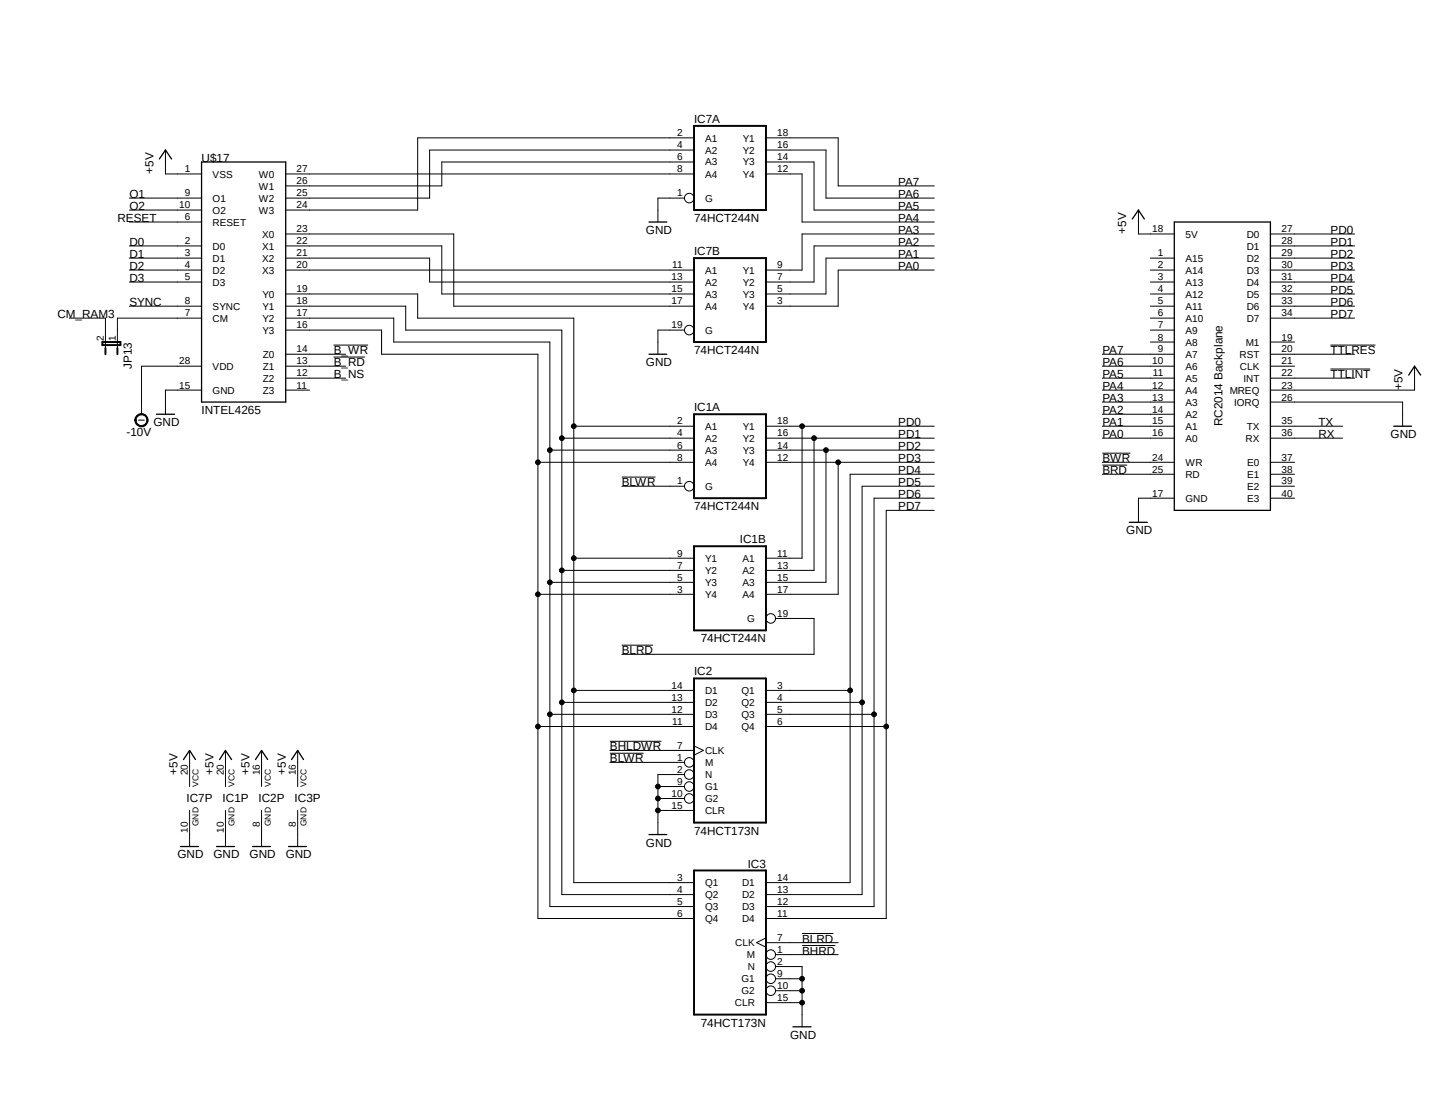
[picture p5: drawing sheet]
<svg xmlns="http://www.w3.org/2000/svg" width="279mm" height="216mm" viewBox="0 0 279 216" stroke-linecap="round" stroke-linejoin="round" font-family="sans-serif">
<path d="M10.6 21.5l266.6 181.3M277.2 21.5l-266.6 181.3" fill="none" stroke="#fff" stroke-width=".19"/>
<g fill="none" stroke="#000" stroke-width=".19">
<path d="M25.2 38.6h14M32.2 29.2v4.7h7M55.6 33.9h79.5M133.3 38.6h-5.2v4.6M135.1 29.2h-51.4v9.4h-28.1M135.1 26.8h-53.8v14.1h-25.7M135.1 31.5h-49.1v4.7h-30.4M149.1 33.9h7.1v9.3h25.7M149.1 29.2h11.7v9.4h21.1M149.1 31.5h9.4v9.4h23.4M149.1 26.8h14.1v9.4h18.7M25.2 50.2h14"/>
<path d="M25.2 52.6h14M25.2 54.9h14M25.2 59.6h14M25.2 47.9h14M25.2 40.9h14M25.2 43.2h14M55.6 50.2h28.1v4.7h51.4M55.6 52.6h79.5M55.6 57.2h25.7v4.7h30.4v109.9h23.4M55.6 47.9h30.4v9.3h49.1M55.6 59.6h23.4v4.7h30.4v109.9h25.7M55.6 45.6h32.7v14h46.8"/>
<path d="M181.9 50.2h-21.1v7h-11.7M181.9 45.6h-25.7v7h-7.1M181.9 52.6h-18.7v7h-14.1M181.9 47.9h-23.4v7h-9.4M221.7 40.9v4.7h6.9M224 50.2h4.6M224 52.6h4.6M224 54.9h4.6M224 57.2h4.6M224 59.6h4.6M247.4 50.2h16.3M247.4 52.6h16.3"/>
<path d="M247.4 54.9h16.3M247.4 57.2h16.3M247.4 59.6h16.3M247.4 45.6h16.3M247.4 47.9h16.3M13.5 61.9h7v5.9M39.2 61.9h-16.3v5.9M39.2 71.3h-11.6v9.3M39.2 75.9h-7v4.7M55.6 61.9h21.1v4.7h30.4v109.9h28M55.6 64.3h18.7v4.7h30.4v109.8h30.4M55.6 69h11.7"/>
<path d="M55.6 71.3h11.7M55.6 73.6h11.7M55.6 75.9h4.7M64.9 67.2h6.8M64.9 69.5h6.1M133.3 64.3h-5.2v4.7M214.6 69h14M214.6 71.3h14M214.6 73.6h14M214.6 75.9h14M214.6 78.3h14M224 61.9h4.6"/>
<path d="M224 64.3h4.6M224 66.6h4.6M247.4 61.9h16.3M247.4 66.6h4.7M247.4 69h16.3M247.4 71.3h4.7M247.4 73.6h16.3M247.4 78.3h25.7v4.7M259 67.2h8.8M259 71.8h7.8M275.4 71.3v4.6h-28M26.6 80.9a1.3 1.3 0 0 1 2.1 .2 1.3 1.3 0 0 1-.8 2 1.3 1.3 0 0 1-1.7-1.3h.3a1.05 1.05 0 0 1 1.5-.9 1.05 1.05 0 0 1 .2 1.8 1.05 1.05 0 0 1-1.7-.5v-.4h-.3z"/>
<path d="M27 81.8h1.1M104.7 90h30.4M107.1 87.6h28M109.4 85.3h25.7M111.7 83h23.4M121.1 92.9h6.5M121.1 94.7h12.2M149.1 83h32.8M149.1 85.3h32.8M149.1 90h32.8M149.1 87.6h32.8M156.2 83v25.7h-7.1"/>
<path d="M158.5 85.3v25.7h-9.4M160.8 87.6v25.8h-11.7M163.2 90v25.7h-14.1M181.9 97h-11.7v79.5h-21.1M181.9 92.3h-16.4v79.5h-16.4M181.9 94.7h-14v79.5h-18.8M181.9 99.4h-9.3v79.4h-23.5M214.6 88.2h5.5M214.6 90.6h4.9M214.6 80.6h14M214.6 83h14M214.6 85.3h14"/>
<path d="M214.6 90h14M214.6 92.3h14M228.6 97h-6.9v4.7M247.4 83h14M247.4 85.3h14M247.4 97h4.7M247.4 90h4.7M247.4 92.3h4.7M247.4 94.7h4.7M104.7 115.7h30.4M107.1 113.4h28M109.4 111h25.7"/>
<path d="M111.7 108.7h23.4M107.1 139.1h28M109.4 136.7h25.7M111.7 134.4h23.4M121.1 125.6h6.1M149.1 134.4h16.4M149.1 136.7h18.8M149.1 139.1h21.1M151 120.4h7.5v7h-37.4M36.9 146.1v7M36.9 157.8v7M43.9 146.1v7"/>
<path d="M43.9 157.8v7M50.9 146.1v7M50.9 157.8v7M58 146.1v7M58 157.8v7M104.7 141.4h30.4M118.7 144.3h10.1M118.7 146.6h6.6M118.7 148.4h14.6M118.7 146.1h16.4M128.1 153.1h5.2M128.1 155.4h5.2"/>
<path d="M128.1 157.8h7M133.3 150.8h-5.2v11.7M135.1 145.2l1.8 .9-1.8 .9M149.1 141.4h23.5M149.1 182.6l-1.8 .9 1.8 .9M149.1 183.5h14.1M149.1 195.2h7.1M151 185.8h12.2M151 188.2h5.2v11.7M151 190.5h5.2M151 192.9h5.2M156.2 181.7h6.1"/>
<path d="M156.2 184.1h6.4"/>
<circle cx="134.2" cy="38.6" r=".93"/>
<circle cx="134.2" cy="64.3" r=".93"/>
<circle cx="104.7" cy="90" r=".46"/>
<circle cx="107.1" cy="87.6" r=".46"/>
<circle cx="109.4" cy="85.3" r=".46"/>
<circle cx="111.7" cy="83" r=".46"/>
<circle cx="134.2" cy="94.7" r=".93"/>
<circle cx="156.2" cy="83" r=".46"/>
<circle cx="158.5" cy="85.3" r=".46"/>
<circle cx="160.8" cy="87.6" r=".46"/>
<circle cx="163.2" cy="90" r=".46"/>
<circle cx="104.7" cy="115.7" r=".46"/>
<circle cx="107.1" cy="113.4" r=".46"/>
<circle cx="109.4" cy="111" r=".46"/>
<circle cx="111.7" cy="108.7" r=".46"/>
<circle cx="107.1" cy="139.1" r=".46"/>
<circle cx="109.4" cy="136.7" r=".46"/>
<circle cx="111.7" cy="134.4" r=".46"/>
<circle cx="150.1" cy="120.4" r=".93"/>
<circle cx="165.5" cy="134.4" r=".46"/>
<circle cx="167.9" cy="136.7" r=".46"/>
<circle cx="170.2" cy="139.1" r=".46"/>
<circle cx="104.7" cy="141.4" r=".46"/>
<circle cx="128.1" cy="155.4" r=".46"/>
<circle cx="128.1" cy="153.1" r=".46"/>
<circle cx="128.1" cy="157.8" r=".46"/>
<circle cx="134.2" cy="148.4" r=".93"/>
<circle cx="134.2" cy="153.1" r=".93"/>
<circle cx="134.2" cy="150.8" r=".93"/>
<circle cx="134.2" cy="155.4" r=".93"/>
<circle cx="172.6" cy="141.4" r=".46"/>
<circle cx="150.1" cy="192.9" r=".93"/>
<circle cx="150.1" cy="185.8" r=".93"/>
<circle cx="150.1" cy="190.5" r=".93"/>
<circle cx="150.1" cy="188.2" r=".93"/>
<circle cx="156.2" cy="192.9" r=".46"/>
<circle cx="156.2" cy="190.5" r=".46"/>
<circle cx="156.2" cy="195.2" r=".46"/>
</g>
<g fill="none" stroke="#000" stroke-width=".25">
<path d="M31 30.9l1.2-1.7 1.2 1.7M39.2 31.5h16.4v46.8h-16.4zM126.4 43.2h3.4M220.5 42.6l1.2-1.7 1.1 1.7M228.6 43.2h18.8v56.2h-18.8zM126.4 69h3.4M274.3 73l1.1-1.7 1.2 1.7M30.5 80.6h3.5M271.4 83h3.4M219.9 101.7h3.5M35.7 147.9l1.2-1.8 1.2 1.8M42.8 147.9l1.1-1.8 1.2 1.8"/>
<path d="M49.7 147.9l1.2-1.8 1.2 1.8M56.8 147.9l1.2-1.8 1.1 1.8M35.1 164.8h3.6M42.2 164.8h3.5M49.2 164.8h3.5M56.2 164.8h3.5M126.4 162.5h3.4M154.4 199.9h3.5"/>
</g>
<g fill="#000">
<path d="M26.6 80.9a1.3 1.3 0 0 1 2.1 .2 1.3 1.3 0 0 1-.8 2 1.3 1.3 0 0 1-1.7-1.3h.3a1.05 1.05 0 0 1 1.5-.9 1.05 1.05 0 0 1 .2 1.8 1.05 1.05 0 0 1-1.7-.5v-.4h-.3z" fill-rule="evenodd"/>
<circle cx="104.7" cy="90" r=".46"/>
<circle cx="107.1" cy="87.6" r=".46"/>
<circle cx="109.4" cy="85.3" r=".46"/>
<circle cx="111.7" cy="83" r=".46"/>
<circle cx="156.2" cy="83" r=".46"/>
<circle cx="158.5" cy="85.3" r=".46"/>
<circle cx="160.8" cy="87.6" r=".46"/>
<circle cx="163.2" cy="90" r=".46"/>
<circle cx="104.7" cy="115.7" r=".46"/>
<circle cx="107.1" cy="113.4" r=".46"/>
<circle cx="109.4" cy="111" r=".46"/>
<circle cx="111.7" cy="108.7" r=".46"/>
<circle cx="107.1" cy="139.1" r=".46"/>
<circle cx="109.4" cy="136.7" r=".46"/>
<circle cx="111.7" cy="134.4" r=".46"/>
<circle cx="165.5" cy="134.4" r=".46"/>
<circle cx="167.9" cy="136.7" r=".46"/>
<circle cx="170.2" cy="139.1" r=".46"/>
<circle cx="104.7" cy="141.4" r=".46"/>
<circle cx="128.1" cy="155.4" r=".46"/>
<circle cx="128.1" cy="153.1" r=".46"/>
<circle cx="128.1" cy="157.8" r=".46"/>
<circle cx="172.6" cy="141.4" r=".46"/>
<circle cx="156.2" cy="192.9" r=".46"/>
<circle cx="156.2" cy="190.5" r=".46"/>
<circle cx="156.2" cy="195.2" r=".46"/>
</g>
<path d="M135.1 24.5h14v16.4h-14zM135.1 50.2h14v16.4h-14zM19.9 66.6h3.6v.6h-3.6zM20.5 67.8v1.2M22.9 67.8v1.2M135.1 80.6h14v16.4h-14zM135.1 106.3h14v16.4h-14zM135.1 132.1h14v28h-14zM135.1 169.5h14v28h-14z" fill="none" stroke="#000" stroke-width=".38"/>
<g font-size="2.3">
<text x="135.1" y="23.9">IC7A</text>
<text x="29.9" y="33.9" transform="rotate(-90 29.9 33.9)">+5V</text>
<text x="39.2" y="31.5">U$17</text>
<text x="25.2" y="38.6">O1</text>
<text x="25.2" y="40.9">O2</text>
<text x="174.9" y="40.9">PA5</text>
<text x="174.9" y="38.6">PA6</text>
<text x="174.9" y="36.2">PA7</text>
<text x="22.9" y="43.2">RESET</text>
<text x="25.2" y="47.9">D0</text>
<text x="125.8" y="45.6">GND</text>
<text x="135.1" y="43.2">74HCT244N</text>
<text x="174.9" y="47.9">PA2</text>
<text x="174.9" y="45.6">PA3</text>
<text x="174.9" y="43.2">PA4</text>
<text x="219.3" y="45.6" transform="rotate(-90 219.3 45.6)">+5V</text>
<text x="259.1" y="45.6">PD0</text>
<text x="259.1" y="47.9">PD1</text>
<text x="25.2" y="50.2">D1</text>
<text x="25.2" y="52.6">D2</text>
<text x="135.1" y="49.7">IC7B</text>
<text x="174.9" y="52.6">PA0</text>
<text x="174.9" y="50.2">PA1</text>
<text x="259.1" y="50.2">PD2</text>
<text x="259.1" y="52.6">PD3</text>
<text x="25.2" y="54.9">D3</text>
<text x="25.2" y="59.6">SYNC</text>
<text x="259.1" y="54.9">PD4</text>
<text x="259.1" y="57.2">PD5</text>
<text x="259.1" y="59.6">PD6</text>
<text x="11.2" y="61.9">CM_RAM3</text>
<text x="259.1" y="61.9">PD7</text>
<text x="25.7" y="71.8" transform="rotate(-90 25.7 71.8)">JP13</text>
<text x="65" y="71.3">B_RD</text>
<text x="65" y="69">B_WR</text>
<text x="125.8" y="71.3">GND</text>
<text x="135.1" y="69">74HCT244N</text>
<text x="214.6" y="71.3">PA6</text>
<text x="214.6" y="69">PA7</text>
<text x="259.1" y="69">TTLRES</text>
<text x="65" y="73.6">B_NS</text>
<text x="214.6" y="75.9">PA4</text>
<text x="214.6" y="73.6">PA5</text>
<text x="259.1" y="73.6">TTLINT</text>
<text x="273.1" y="75.9" transform="rotate(-90 273.1 75.9)">+5V</text>
<text x="29.9" y="83">GND</text>
<text x="39.2" y="80.6">INTEL4265</text>
<text x="135.1" y="80.1">IC1A</text>
<text x="174.9" y="83">PD0</text>
<text x="214.6" y="83">PA1</text>
<text x="214.6" y="80.6">PA2</text>
<text x="214.6" y="78.3">PA3</text>
<text x="238" y="83" transform="rotate(-90 238 83)">RC2014 Backplane</text>
<text x="256.7" y="83">TX</text>
<text x="24.6" y="85">-10V</text>
<text x="174.9" y="85.3">PD1</text>
<text x="174.9" y="87.6">PD2</text>
<text x="214.6" y="85.3">PA0</text>
<text x="256.7" y="85.3">RX</text>
<text x="270.8" y="85.3">GND</text>
<text x="121.1" y="94.7">BLWR</text>
<text x="174.9" y="90">PD3</text>
<text x="174.9" y="92.3">PD4</text>
<text x="174.9" y="94.7">PD5</text>
<text x="214.6" y="90">BWR</text>
<text x="214.6" y="92.3">BRD</text>
<text x="135.1" y="99.4">74HCT244N</text>
<text x="174.9" y="97">PD6</text>
<text x="174.9" y="99.4">PD7</text>
<text x="144.1" y="105.7">IC1B</text>
<text x="219.3" y="104">GND</text>
<text x="136.4" y="125.1">74HCT244N</text>
<text x="121.1" y="127.4">BLRD</text>
<text x="135.1" y="131.5">IC2</text>
<text x="118.7" y="146.1">BHLDWR</text>
<text x="118.7" y="148.4">BLWR</text>
<text x="34.5" y="150.8" transform="rotate(-90 34.5 150.8)">+5V</text>
<text x="41.6" y="150.8" transform="rotate(-90 41.6 150.8)">+5V</text>
<text x="48.6" y="150.8" transform="rotate(-90 48.6 150.8)">+5V</text>
<text x="55.6" y="150.8" transform="rotate(-90 55.6 150.8)">+5V</text>
<text x="36.3" y="156">IC7P</text>
<text x="43.3" y="156">IC1P</text>
<text x="50.3" y="156">IC2P</text>
<text x="57.4" y="156">IC3P</text>
<text x="34.5" y="167.1">GND</text>
<text x="41.6" y="167.1">GND</text>
<text x="48.6" y="167.1">GND</text>
<text x="55.6" y="167.1">GND</text>
<text x="125.8" y="164.8">GND</text>
<text x="135.1" y="162.5">74HCT173N</text>
<text x="145.6" y="168.9">IC3</text>
<text x="156.2" y="183.5">BLRD</text>
<text x="156.2" y="185.8">BHRD</text>
<text x="136.4" y="199.9">74HCT173N</text>
<text x="153.8" y="202.2">GND</text>
</g>
<g font-size="1.9">
<text x="131.9" y="26.5">2</text>
<text x="131.9" y="28.9">4</text>
<text x="137.3" y="27.6">A1</text>
<text x="137.3" y="29.9">A2</text>
<text x="144.6" y="29.9">Y2</text>
<text x="144.6" y="27.6">Y1</text>
<text x="151.3" y="28.9">16</text>
<text x="151.3" y="26.5">18</text>
<text x="36" y="33.5">1</text>
<text x="41.4" y="34.6">VSS</text>
<text x="50.4" y="34.6">W0</text>
<text x="57.7" y="33.5">27</text>
<text x="57.7" y="35.9">26</text>
<text x="131.9" y="31.2">6</text>
<text x="131.9" y="33.5">8</text>
<text x="137.3" y="32.2">A3</text>
<text x="137.3" y="34.6">A4</text>
<text x="144.6" y="34.6">Y4</text>
<text x="144.6" y="32.2">Y3</text>
<text x="151.3" y="33.5">12</text>
<text x="151.3" y="31.2">14</text>
<text x="34.9" y="40.6">10</text>
<text x="36" y="38.2">9</text>
<text x="41.4" y="39.2">O1</text>
<text x="41.4" y="41.6">O2</text>
<text x="50.4" y="36.9">W1</text>
<text x="50.4" y="39.2">W2</text>
<text x="50.4" y="41.6">W3</text>
<text x="57.7" y="38.2">25</text>
<text x="57.7" y="40.6">24</text>
<text x="131.9" y="38.2">1</text>
<text x="137.3" y="39.2">G</text>
<text x="36" y="42.9">6</text>
<text x="36" y="47.6">2</text>
<text x="41.4" y="43.9">RESET</text>
<text x="51.1" y="46.3">X0</text>
<text x="57.7" y="45.2">23</text>
<text x="57.7" y="47.6">22</text>
<text x="224.3" y="45.2">18</text>
<text x="230.8" y="46.3">5V</text>
<text x="242.7" y="46.3">D0</text>
<text x="249.5" y="45.2">27</text>
<text x="249.5" y="47.6">28</text>
<text x="36" y="52.2">4</text>
<text x="36" y="49.9">3</text>
<text x="41.4" y="48.6">D0</text>
<text x="41.4" y="53.3">D2</text>
<text x="41.4" y="50.9">D1</text>
<text x="51.1" y="48.6">X1</text>
<text x="51.1" y="50.9">X2</text>
<text x="51.1" y="53.3">X3</text>
<text x="57.7" y="49.9">21</text>
<text x="57.7" y="52.2">20</text>
<text x="130.9" y="52.2">11</text>
<text x="137.3" y="53.3">A1</text>
<text x="144.6" y="53.3">Y1</text>
<text x="151.3" y="52.2">9</text>
<text x="225.4" y="49.9">1</text>
<text x="225.4" y="52.2">2</text>
<text x="230.8" y="50.9">A15</text>
<text x="230.8" y="53.3">A14</text>
<text x="242.7" y="48.6">D1</text>
<text x="242.7" y="50.9">D2</text>
<text x="242.7" y="53.3">D3</text>
<text x="249.5" y="49.9">29</text>
<text x="249.5" y="52.2">30</text>
<text x="36" y="54.6">5</text>
<text x="36" y="59.3">8</text>
<text x="41.4" y="55.6">D3</text>
<text x="51.1" y="58">Y0</text>
<text x="57.7" y="56.9">19</text>
<text x="57.7" y="59.3">18</text>
<text x="130.8" y="54.6">13</text>
<text x="130.8" y="56.9">15</text>
<text x="130.8" y="59.3">17</text>
<text x="137.3" y="55.6">A2</text>
<text x="137.3" y="58">A3</text>
<text x="144.6" y="58">Y3</text>
<text x="144.6" y="55.6">Y2</text>
<text x="151.3" y="59.3">3</text>
<text x="151.3" y="56.9">5</text>
<text x="151.3" y="54.6">7</text>
<text x="225.4" y="54.6">3</text>
<text x="225.4" y="56.9">4</text>
<text x="225.4" y="59.3">5</text>
<text x="230.8" y="55.6">A13</text>
<text x="230.8" y="58">A12</text>
<text x="242.7" y="55.6">D4</text>
<text x="242.7" y="58">D5</text>
<text x="249.5" y="54.6">31</text>
<text x="249.5" y="56.9">32</text>
<text x="249.5" y="59.3">33</text>
<text x="36" y="61.6">7</text>
<text x="41.4" y="60.3">SYNC</text>
<text x="41.4" y="62.6">CM</text>
<text x="51.1" y="60.3">Y1</text>
<text x="51.1" y="62.6">Y2</text>
<text x="51.1" y="65">Y3</text>
<text x="57.7" y="61.6">17</text>
<text x="57.7" y="63.9">16</text>
<text x="130.8" y="63.9">19</text>
<text x="137.3" y="65">G</text>
<text x="137.3" y="60.3">A4</text>
<text x="144.6" y="60.3">Y4</text>
<text x="225.4" y="61.6">6</text>
<text x="225.4" y="63.9">7</text>
<text x="230.8" y="60.3">A11</text>
<text x="230.8" y="62.6">A10</text>
<text x="230.8" y="65">A9</text>
<text x="242.7" y="60.3">D6</text>
<text x="242.7" y="62.6">D7</text>
<text x="249.5" y="61.6">34</text>
<text x="20.2" y="66.3" transform="rotate(-90 20.2 66.3)">2</text>
<text x="22.5" y="66.3" transform="rotate(-90 22.5 66.3)">1</text>
<text x="34.9" y="71">28</text>
<text x="41.4" y="72">VDD</text>
<text x="51.2" y="69.6">Z0</text>
<text x="51.2" y="72">Z1</text>
<text x="57.7" y="68.6">14</text>
<text x="57.7" y="71">13</text>
<text x="224.3" y="71">10</text>
<text x="225.4" y="66.3">8</text>
<text x="225.4" y="68.6">9</text>
<text x="230.8" y="67.3">A8</text>
<text x="230.8" y="69.6">A7</text>
<text x="230.8" y="72">A6</text>
<text x="241.3" y="69.6">RST</text>
<text x="241.4" y="72">CLK</text>
<text x="242.6" y="67.3">M1</text>
<text x="249.5" y="66.3">19</text>
<text x="249.5" y="68.6">20</text>
<text x="249.5" y="71">21</text>
<text x="34.9" y="75.6">15</text>
<text x="41.4" y="76.7">GND</text>
<text x="51.2" y="74.3">Z2</text>
<text x="51.2" y="76.7">Z3</text>
<text x="57.7" y="73.3">12</text>
<text x="57.7" y="75.6">11</text>
<text x="224.3" y="75.6">12</text>
<text x="224.3" y="78">13</text>
<text x="224.5" y="73.3">11</text>
<text x="230.8" y="74.3">A5</text>
<text x="230.8" y="76.7">A4</text>
<text x="239.4" y="76.7">MREQ</text>
<text x="242.1" y="74.3">INT</text>
<text x="249.5" y="73.3">22</text>
<text x="249.5" y="75.6">23</text>
<text x="249.5" y="78">26</text>
<text x="131.9" y="82.6">2</text>
<text x="137.3" y="83.7">A1</text>
<text x="144.6" y="83.7">Y1</text>
<text x="151.3" y="82.6">18</text>
<text x="224.3" y="80.3">14</text>
<text x="224.3" y="82.6">15</text>
<text x="230.8" y="79">A3</text>
<text x="230.8" y="81.3">A2</text>
<text x="230.8" y="83.7">A1</text>
<text x="240.3" y="79">IORQ</text>
<text x="242.7" y="83.7">TX</text>
<text x="249.5" y="82.6">35</text>
<text x="131.9" y="85">4</text>
<text x="131.9" y="87.3">6</text>
<text x="131.9" y="89.7">8</text>
<text x="137.3" y="86">A2</text>
<text x="137.3" y="88.3">A3</text>
<text x="144.6" y="88.3">Y3</text>
<text x="144.6" y="86">Y2</text>
<text x="151.3" y="89.7">12</text>
<text x="151.3" y="87.3">14</text>
<text x="151.3" y="85">16</text>
<text x="224.3" y="85">16</text>
<text x="224.3" y="89.7">24</text>
<text x="230.8" y="86">A0</text>
<text x="242.5" y="86">RX</text>
<text x="249.5" y="85">36</text>
<text x="249.5" y="89.7">37</text>
<text x="131.9" y="94.3">1</text>
<text x="137.3" y="95.4">G</text>
<text x="137.3" y="90.7">A4</text>
<text x="144.6" y="90.7">Y4</text>
<text x="224.3" y="92">25</text>
<text x="230.8" y="90.7">WR</text>
<text x="230.8" y="93">RD</text>
<text x="242.8" y="90.7">E0</text>
<text x="242.8" y="93">E1</text>
<text x="242.8" y="95.4">E2</text>
<text x="249.5" y="92">38</text>
<text x="249.5" y="94.3">39</text>
<text x="224.3" y="96.7">17</text>
<text x="230.8" y="97.7">GND</text>
<text x="242.8" y="97.7">E3</text>
<text x="249.5" y="96.7">40</text>
<text x="131.9" y="113">5</text>
<text x="131.9" y="110.7">7</text>
<text x="131.9" y="108.4">9</text>
<text x="137.3" y="111.7">Y2</text>
<text x="137.3" y="109.4">Y1</text>
<text x="144.6" y="109.4">A1</text>
<text x="144.6" y="111.7">A2</text>
<text x="151.3" y="108.4">11</text>
<text x="151.3" y="110.7">13</text>
<text x="151.3" y="113">15</text>
<text x="131.9" y="115.4">3</text>
<text x="137.3" y="116.4">Y4</text>
<text x="137.3" y="114">Y3</text>
<text x="144.6" y="114.1">A3</text>
<text x="144.6" y="116.4">A4</text>
<text x="151.3" y="115.4">17</text>
<text x="145.5" y="121.1">G</text>
<text x="151.3" y="120.1">19</text>
<text x="130.8" y="136.4">13</text>
<text x="130.8" y="134.1">14</text>
<text x="137.3" y="137.5">D2</text>
<text x="137.3" y="135.1">D1</text>
<text x="144.4" y="135.1">Q1</text>
<text x="144.4" y="137.5">Q2</text>
<text x="151.3" y="134.1">3</text>
<text x="151.3" y="136.4">4</text>
<text x="130.8" y="138.8">12</text>
<text x="130.9" y="141.1">11</text>
<text x="137.3" y="142.1">D4</text>
<text x="137.3" y="139.8">D3</text>
<text x="144.4" y="139.8">Q3</text>
<text x="144.4" y="142.1">Q4</text>
<text x="151.3" y="138.8">5</text>
<text x="151.3" y="141.1">6</text>
<text x="131.9" y="148.1">1</text>
<text x="131.9" y="145.8">7</text>
<text x="137.3" y="149.1">M</text>
<text x="137.3" y="146.8">CLK</text>
<text x="36.6" y="151" transform="rotate(-90 36.6 151)">20</text>
<text x="43.6" y="151" transform="rotate(-90 43.6 151)">20</text>
<text x="50.6" y="151" transform="rotate(-90 50.6 151)">16</text>
<text x="57.6" y="151" transform="rotate(-90 57.6 151)">16</text>
<text x="130.8" y="155.1">10</text>
<text x="131.9" y="150.5">2</text>
<text x="131.9" y="152.8">9</text>
<text x="137.3" y="151.5">N</text>
<text x="137.3" y="153.8">G1</text>
<text x="50.6" y="161" transform="rotate(-90 50.6 161)">8</text>
<text x="57.6" y="161" transform="rotate(-90 57.6 161)">8</text>
<text x="130.8" y="157.5">15</text>
<text x="137.3" y="156.2">G2</text>
<text x="137.3" y="158.5">CLR</text>
<text x="36.6" y="162.1" transform="rotate(-90 36.6 162.1)">10</text>
<text x="43.6" y="162.1" transform="rotate(-90 43.6 162.1)">10</text>
<text x="131.9" y="171.5">3</text>
<text x="131.9" y="173.8">4</text>
<text x="137.3" y="172.5">Q1</text>
<text x="144.5" y="172.5">D1</text>
<text x="151.3" y="173.8">13</text>
<text x="151.3" y="171.5">14</text>
<text x="131.9" y="176.1">5</text>
<text x="131.9" y="178.5">6</text>
<text x="137.3" y="174.8">Q2</text>
<text x="137.3" y="177.2">Q3</text>
<text x="137.3" y="179.5">Q4</text>
<text x="144.5" y="179.5">D4</text>
<text x="144.5" y="177.2">D3</text>
<text x="144.5" y="174.9">D2</text>
<text x="151.3" y="178.5">11</text>
<text x="151.3" y="176.1">12</text>
<text x="143.2" y="184.2">CLK</text>
<text x="151.3" y="185.5">1</text>
<text x="151.3" y="183.2">7</text>
<text x="144.4" y="191.2">G1</text>
<text x="145.4" y="186.6">M</text>
<text x="145.6" y="188.9">N</text>
<text x="151.3" y="187.9">2</text>
<text x="151.3" y="190.2">9</text>
<text x="143.1" y="195.9">CLR</text>
<text x="144.4" y="193.5">G2</text>
<text x="151.3" y="192.5">10</text>
<text x="151.3" y="194.9">15</text>
</g>
<g font-size="1.7">
<text x="38.7" y="153.1" transform="rotate(-90 38.7 153.1)">VCC</text>
<text x="45.7" y="153.1" transform="rotate(-90 45.7 153.1)">VCC</text>
<text x="52.7" y="153.1" transform="rotate(-90 52.7 153.1)">VCC</text>
<text x="59.7" y="153.1" transform="rotate(-90 59.7 153.1)">VCC</text>
<text x="38.7" y="160.8" transform="rotate(-90 38.7 160.8)">GND</text>
<text x="45.7" y="160.8" transform="rotate(-90 45.7 160.8)">GND</text>
<text x="52.7" y="160.8" transform="rotate(-90 52.7 160.8)">GND</text>
<text x="59.7" y="160.8" transform="rotate(-90 59.7 160.8)">GND</text>
</g>
</svg>
